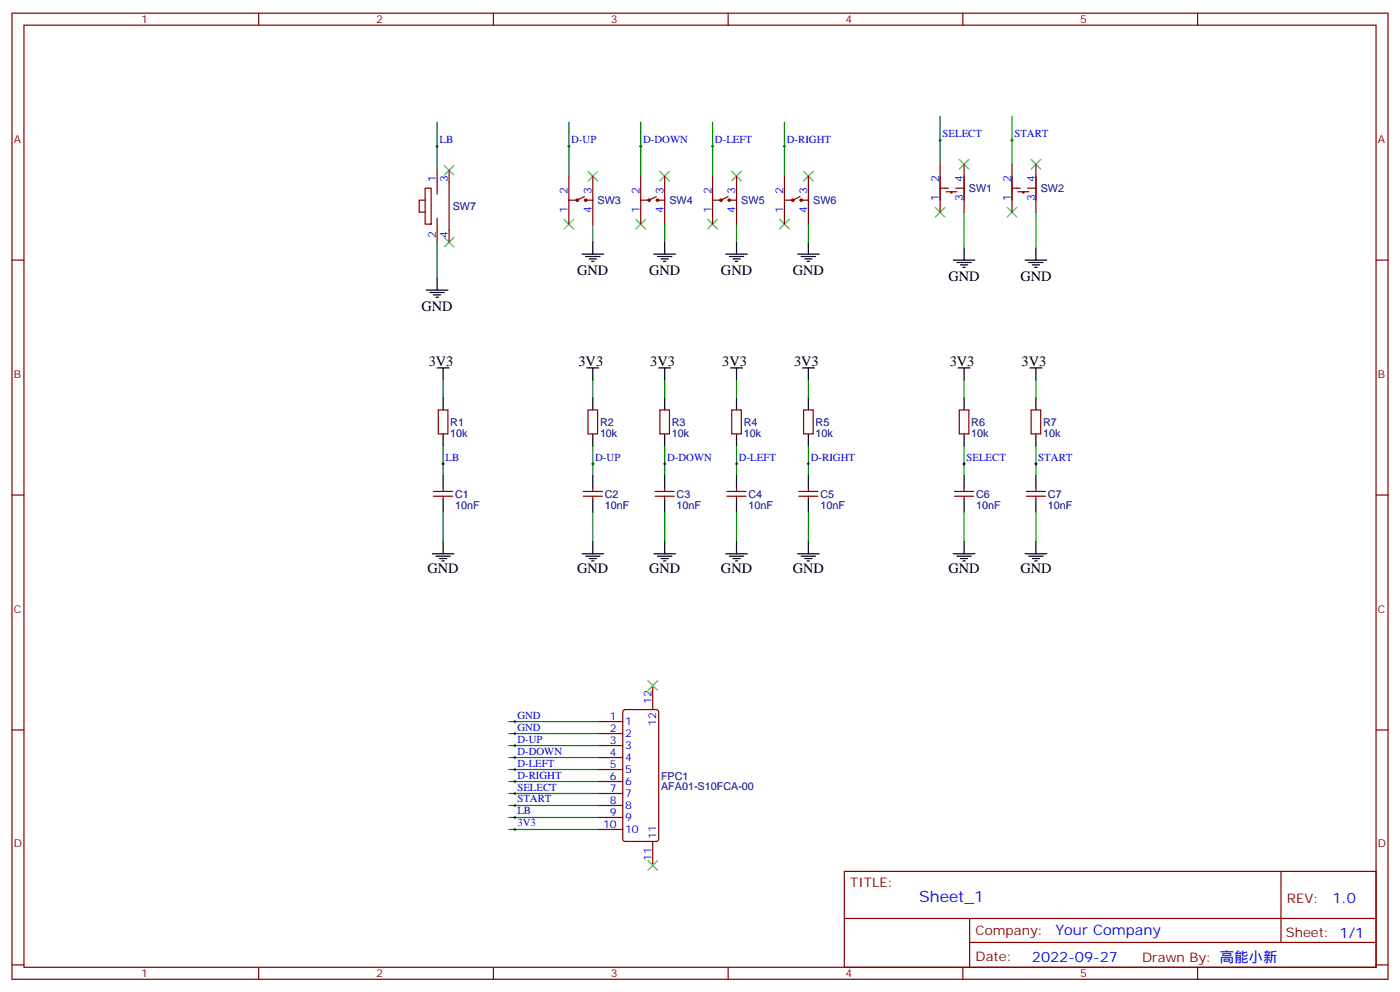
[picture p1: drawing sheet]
<svg xmlns="http://www.w3.org/2000/svg" width="412mm" height="292mm" viewBox="0 0 412 292" stroke-linecap="round" stroke-linejoin="round" font-family="sans-serif">
<g fill="none" stroke="#870000" stroke-width=".35">
<path d="M3.5 3.9h405.4v284.3h-405.4zM7.1 7.4h398.2v277.3h-398.2zM76.2 3.9v3.5M145.3 3.9v3.5M214.5 3.9v3.5M283.6 3.9v3.5M352.8 3.9v3.5M125.2 58.9h-1.7v3.5h1.7M125.2 55.4h1.8v10.6h-1.8zM128.8 50.1v7M132.3 50.1v21.2M167.6 51.9v14.1"/>
<path d="M172.2 57.9l-2.2 1h-2.4M172.2 58.9h2.4M174.6 51.9v14.1M188.7 51.9v14.1M193.3 57.9l-2.1 1h-2.5M193.3 58.9h2.5M195.8 51.9v14.1M209.9 51.9v14.1M214.5 57.9l-2.1 1h-2.5M214.5 58.9h2.5M217 51.9v14.1M231.1 51.9v14.1"/>
<path d="M235.7 57.9l-2.2 1h-2.4M235.7 58.9h2.4M238.1 51.9v14.1M276.9 48.3v14.1M276.9 55.4h2.5M278.7 56.4h3.2M280.1 56.4v.4h.4v-.4M281.5 55.4h2.5M284 48.3v14.1M298.1 55.4h2.5M298.1 48.3v14.1M299.9 56.4h3.1"/>
<path d="M301.3 56.4v.4h.3v-.4M302.7 55.4h2.5M305.2 48.3v14.1M3.5 76.6h3.6M128.8 64.2v7.1M405.3 76.6h3.6M129.1 120.6h2.8v7.1h-2.8zM173.2 120.6h2.8v7.1h-2.8zM194.4 120.6h2.8v7.1h-2.8zM215.5 120.6h2.9v7.1h-2.9zM236.7 120.6h2.8v7.1h-2.8zM282.6 120.6h2.8v7.1h-2.8z"/>
<path d="M303.7 120.6h2.9v7.1h-2.9zM3.5 145.7h3.6M127.7 146h5.6M127.7 144.6h5.6M130.5 143.6v1M130.5 146v1.1M171.8 146h5.6M171.8 144.6h5.6M174.6 143.6v1M174.6 146v1.1M193 146h5.6M193 144.6h5.6"/>
<path d="M195.8 143.6v1M195.8 146v1.1M214.1 146h5.7M214.1 144.6h5.7M217 143.6v1M217 146v1.1M235.3 146h5.6M235.3 144.6h5.6M238.1 143.6v1M238.1 146v1.1M281.2 146h5.6M281.2 144.6h5.6"/>
<path d="M284 143.6v1M284 146v1.1M302.3 146h5.7M302.3 144.6h5.7M305.2 143.6v1M305.2 146v1.1M405.3 145.7h3.6M3.5 214.8h3.6M176.4 212.4h7M176.4 215.9h7M176.4 219.4h7M183.7 209.1l.4-.3h9.2l.7 .5v37.6l-.4 .7h-9.5l-.6-.4-.1-37.7z"/>
<path d="M192.3 201.8v7M405.3 214.8h3.6M176.4 223h7M176.4 226.5h7M176.4 230h7M176.4 233.5h7M176.4 237.1h7M176.4 240.6h7M176.4 244.1h7M192.3 247.6v7.1M248.7 256.5h156.6v28.2h-156.6zM377.3 256.5v20.9"/>
<path d="M248.7 270.3h156.5M285.6 277.4h119.6M285.6 270.3v14.1M3.5 284h3.6M76.2 284.7v3.5M145.3 284.7v3.5M214.5 284.7v3.5M283.6 284.7v3.5M352.8 284.7v3.5M405.3 284h3.6"/>
<circle cx="170" cy="58.9" r=".35"/>
<circle cx="172.5" cy="58.9" r=".35"/>
<circle cx="191.2" cy="58.9" r=".35"/>
<circle cx="193.7" cy="58.9" r=".35"/>
<circle cx="212.4" cy="58.9" r=".35"/>
<circle cx="214.8" cy="58.9" r=".35"/>
<circle cx="233.5" cy="58.9" r=".35"/>
<circle cx="236" cy="58.9" r=".35"/>
</g>
<g fill="none" stroke="#3c3" stroke-width=".35">
<path d="M130.9 48.7l2.8 2.8M133.7 48.7l-2.8 2.8M173.2 50.4l2.8 2.9M176 50.4l-2.8 2.9M194.4 50.4l2.8 2.9M197.2 50.4l-2.8 2.9M215.5 50.4l2.9 2.9M218.4 50.4l-2.9 2.9M236.7 50.4l2.8 2.9M239.5 50.4l-2.8 2.9M282.6 46.9l2.8 2.8M285.4 46.9l-2.8 2.8"/>
<path d="M303.7 46.9l2.9 2.8M306.6 46.9l-2.9 2.8M130.9 69.8l2.8 2.9M133.7 69.8l-2.8 2.9M166.2 64.6l2.8 2.8M169 64.6l-2.8 2.8M187.3 64.6l2.8 2.8M190.1 64.6l-2.8 2.8M208.5 64.6l2.8 2.8M211.3 64.6l-2.8 2.8M229.7 64.6l2.8 2.8M232.5 64.6l-2.8 2.8"/>
<path d="M275.5 61l2.8 2.9M278.3 61l-2.8 2.9M296.7 61l2.8 2.9M299.5 61l-2.8 2.9M190.9 200.4l2.8 2.8M193.7 200.4l-2.8 2.8M190.9 253.3l2.8 2.8M193.7 253.3l-2.8 2.8"/>
</g>
<g fill="none" stroke="#000" stroke-width=".29">
<path d="M128.4 43h.7M128.8 42.7v.7M167.2 43h.7M167.6 42.7v.7M188.4 43h.7M188.7 42.7v.7M209.5 43h.8M209.9 42.7v.7M230.7 43h.7M231.1 42.7v.7M276.6 41.3h.7M276.9 40.9v.7"/>
<path d="M297.7 41.3h.7M298.1 40.9v.7M130.2 136.5h.7M130.5 136.2v.7M174.3 136.5h.7M174.6 136.2v.7M195.4 136.5h.7M195.8 136.2v.7M216.6 136.5h.7M217 136.2v.7M237.8 136.5h.7M238.1 136.2v.7"/>
<path d="M283.6 136.5h.7M284 136.2v.7M304.8 136.5h.7M305.2 136.2v.7M151.3 219.4h.7M151.3 215.9h.7M151.3 212.4h.7M151.7 212v.7M151.7 215.5v.8M151.7 219.1v.7M151.3 223h.7M151.3 226.5h.7"/>
<path d="M151.3 230h.7M151.3 237.1h.7M151.3 233.5h.7M151.7 222.6v.7M151.7 226.1v.7M151.7 229.7v.7M151.7 233.2v.7M151.7 236.7v.7M151.3 244.1h.7M151.3 240.6h.7M151.7 240.2v.7M151.7 243.8v.7"/>
</g>
<g fill="none" stroke="#000" stroke-width=".35">
<path d="M171.4 74.8h6.4M172.5 75.5h4.2M173.6 76.2h2.1M174.3 76.9h.7M174.6 71.3v3.5M192.6 74.8h6.4M193.7 75.5h4.2M194.7 76.2h2.1M195.4 76.9h.7M195.8 71.3v3.5M213.8 74.8h6.3M214.8 75.5h4.3"/>
<path d="M215.9 76.2h2.1M216.6 76.9h.7M217 71.3v3.5M234.9 74.8h6.4M236 75.5h4.2M237.1 76.2h2.1M237.8 76.9h.7M238.1 71.3v3.5M280.8 76.6h6.4M281.9 77.3h4.2M282.9 78h2.1M283.6 78.7h.7"/>
<path d="M284 73v3.6M302 76.6h6.3M303 77.3h4.3M304.1 78h2.1M304.8 78.7h.7M305.2 73v3.6M125.6 85.4h6.3M126.6 86.1h4.3M127.7 86.8h2.1M128.4 87.5h.7M128.8 81.8v3.6M128.8 108.3h3.5"/>
<path d="M130.5 108.3v3.5M130.5 117.1v3.5M172.9 108.3h3.5M174.6 108.3v3.5M174.6 117.1v3.5M194 108.3h3.6M195.8 108.3v3.5M195.8 117.1v3.5M215.2 108.3h3.5M217 108.3v3.5M217 117.1v3.5M236.4 108.3h3.5"/>
<path d="M238.1 108.3v3.5M238.1 117.1v3.5M282.2 108.3h3.6M284 108.3v3.5M284 117.1v3.5M303.4 108.3h3.5M305.2 108.3v3.5M305.2 117.1v3.5M130.5 127.7v3.5M174.6 127.7v3.5M195.8 127.7v3.5M217 127.7v3.5"/>
<path d="M238.1 127.7v3.5M284 127.7v3.5M305.2 127.7v3.5M130.5 140.1v3.5M130.5 147.1v3.5M130.5 159.5v3.5M174.6 140.1v3.5M174.6 147.1v3.5M174.6 159.5v3.5M195.8 140.1v3.5M195.8 147.1v3.5M195.8 159.5v3.5"/>
<path d="M217 140.1v3.5M217 147.1v3.5M217 159.5v3.5M238.1 140.1v3.5M238.1 147.1v3.5M238.1 159.5v3.5M284 140.1v3.5M284 147.1v3.5M284 159.5v3.5M305.2 140.1v3.5M305.2 147.1v3.5M305.2 159.5v3.5"/>
<path d="M127.4 163h6.3M128.4 163.7h4.2M129.5 164.4h2.1M130.2 165.1h.7M171.4 163h6.4M172.5 163.7h4.2M173.6 164.4h2.1M174.3 165.1h.7M192.6 163h6.4M193.7 163.7h4.2M194.7 164.4h2.1M195.4 165.1h.7"/>
<path d="M213.8 163h6.3M214.8 163.7h4.3M215.9 164.4h2.1M216.6 165.1h.7M234.9 163h6.4M236 163.7h4.2M237.1 164.4h2.1M237.8 165.1h.7M280.8 163h6.4M281.9 163.7h4.2M282.9 164.4h2.1M283.6 165.1h.7"/>
<path d="M302 163h6.3M303 163.7h4.3M304.1 164.4h2.1M304.8 165.1h.7"/>
</g>
<g fill="none" stroke="#008700" stroke-width=".35">
<path d="M128.8 36v14.1M167.6 36v15.9M188.7 36v15.9M209.9 36v15.9M231.1 36v15.9M276.9 34.2v14.1M298.1 34.2v14.1M128.8 71.3v10.5M174.6 66v5.3M195.8 66v5.3M217 66v5.3M238.1 66v5.3"/>
<path d="M284 62.4v10.6M305.2 62.4v10.6M130.5 111.8v5.3M174.6 111.8v5.3M195.8 111.8v5.3M217 111.8v5.3M238.1 111.8v5.3M284 111.8v5.3M305.2 111.8v5.3M130.5 131.2v8.9M174.6 131.2v8.9M195.8 131.2v8.9"/>
<path d="M217 131.2v8.9M238.1 131.2v8.9M284 131.2v8.9M305.2 131.2v8.9M130.5 150.6v8.9M174.6 150.6v8.9M195.8 150.6v8.9M217 150.6v8.9M238.1 150.6v8.9M284 150.6v8.9M305.2 150.6v8.9M149.9 212.4h26.5"/>
<path d="M149.9 215.9h26.5M149.9 219.4h26.5M149.9 223h26.5M149.9 230h26.5M149.9 226.5h26.5M149.9 237.1h26.5M149.9 233.5h26.5M149.9 244.1h26.5M149.9 240.6h26.5"/>
</g>
<text font-size="4.6" fill="#00f" x="270.8" y="265.5">Sheet_1</text>
<g font-size="4.2">
<text x="170" y="80.8">GND</text>
<text x="191.2" y="80.8">GND</text>
<text x="212.4" y="80.8">GND</text>
<text x="233.5" y="80.8">GND</text>
<text x="279.4" y="82.6">GND</text>
<text x="300.6" y="82.6">GND</text>
<text x="124.2" y="91.4">GND</text>
<text x="126.3" y="107.6">3V3</text>
<text x="170.4" y="107.6">3V3</text>
<text x="191.6" y="107.6">3V3</text>
<text x="212.7" y="107.6">3V3</text>
<text x="233.9" y="107.6">3V3</text>
<text x="279.8" y="107.6">3V3</text>
<text x="300.9" y="107.6">3V3</text>
<text x="125.9" y="168.6">GND</text>
<text x="170" y="168.6">GND</text>
<text x="191.2" y="168.6">GND</text>
<text x="212.4" y="168.6">GND</text>
<text x="233.5" y="168.6">GND</text>
<text x="279.4" y="168.6">GND</text>
<text x="300.6" y="168.6">GND</text>
</g>
<g font-size="4.2" fill="#00f">
<text x="392.5" y="265.7">1.0</text>
<text x="310.9" y="275.3">Your Company</text>
<text x="304" y="283.1">2022-09-27</text>
</g>
<g font-size="3.9" fill="#800">
<text x="250.5" y="261.1">TITLE:</text>
<text x="379.1" y="265.7">REV:</text>
<text x="287.4" y="275.3">Company:</text>
<text x="378.7" y="275.9">Sheet: 1/1</text>
<text x="287.4" y="282.9">Date:</text>
<text x="336.4" y="283">Drawn By: 高能小新</text>
</g>
<g font-size="3.2" fill="#800">
<text x="41.6" y="6.9">1</text>
<text x="110.8" y="6.9">2</text>
<text x="179.9" y="6.9">3</text>
<text x="249.1" y="6.9">4</text>
<text x="318.2" y="6.9">5</text>
<text x="4.1" y="42">A</text>
<text x="405.9" y="42">A</text>
<text x="4.1" y="111.1">B</text>
<text x="405.9" y="111.1">B</text>
<text x="4.1" y="180.3">C</text>
<text x="405.9" y="180.3">C</text>
<text x="4.1" y="249.4">D</text>
<text x="405.9" y="249.4">D</text>
<text x="41.6" y="287.7">1</text>
<text x="110.8" y="287.7">2</text>
<text x="179.9" y="287.7">3</text>
<text x="249.1" y="287.7">4</text>
<text x="318.2" y="287.7">5</text>
</g>
<g font-size="3.2" fill="#00f">
<text x="277.6" y="40.4">SELECT</text>
<text x="298.8" y="40.4">START</text>
<text x="129.5" y="42.2">LB</text>
<text x="168.3" y="42.2">D-UP</text>
<text x="189.4" y="42.2">D-DOWN</text>
<text x="210.6" y="42.2">D-LEFT</text>
<text x="231.8" y="42.2">D-RIGHT</text>
<text x="128.4" y="53.4" transform="rotate(-90 128.4 53.4)">1</text>
<text x="131.9" y="53.4" transform="rotate(-90 131.9 53.4)">3</text>
<text x="276.6" y="53.6" transform="rotate(-90 276.6 53.6)">2</text>
<text x="283.6" y="53.6" transform="rotate(-90 283.6 53.6)">4</text>
<text x="297.7" y="53.6" transform="rotate(-90 297.7 53.6)">2</text>
<text x="304.8" y="53.6" transform="rotate(-90 304.8 53.6)">4</text>
<text x="167.2" y="57.1" transform="rotate(-90 167.2 57.1)">2</text>
<text x="174.3" y="57.1" transform="rotate(-90 174.3 57.1)">3</text>
<text x="188.4" y="57.1" transform="rotate(-90 188.4 57.1)">2</text>
<text x="195.4" y="57.1" transform="rotate(-90 195.4 57.1)">3</text>
<text x="209.5" y="57.1" transform="rotate(-90 209.5 57.1)">2</text>
<text x="216.6" y="57.1" transform="rotate(-90 216.6 57.1)">3</text>
<text x="230.7" y="57.1" transform="rotate(-90 230.7 57.1)">2</text>
<text x="237.8" y="57.1" transform="rotate(-90 237.8 57.1)">3</text>
<text x="276.6" y="59.2" transform="rotate(-90 276.6 59.2)">1</text>
<text x="283.6" y="59.2" transform="rotate(-90 283.6 59.2)">3</text>
<text x="297.7" y="59.2" transform="rotate(-90 297.7 59.2)">1</text>
<text x="304.8" y="59.2" transform="rotate(-90 304.8 59.2)">3</text>
<text x="167.2" y="62.7" transform="rotate(-90 167.2 62.7)">1</text>
<text x="174.3" y="62.7" transform="rotate(-90 174.3 62.7)">4</text>
<text x="188.4" y="62.7" transform="rotate(-90 188.4 62.7)">1</text>
<text x="195.4" y="62.7" transform="rotate(-90 195.4 62.7)">4</text>
<text x="209.5" y="62.7" transform="rotate(-90 209.5 62.7)">1</text>
<text x="216.6" y="62.7" transform="rotate(-90 216.6 62.7)">4</text>
<text x="230.7" y="62.7" transform="rotate(-90 230.7 62.7)">1</text>
<text x="237.8" y="62.7" transform="rotate(-90 237.8 62.7)">4</text>
<text x="128.4" y="69.9" transform="rotate(-90 128.4 69.9)">2</text>
<text x="131.9" y="69.9" transform="rotate(-90 131.9 69.9)">4</text>
<text x="131.2" y="135.6">LB</text>
<text x="175.3" y="135.6">D-UP</text>
<text x="196.5" y="135.6">D-DOWN</text>
<text x="217.7" y="135.6">D-LEFT</text>
<text x="238.8" y="135.6">D-RIGHT</text>
<text x="284.7" y="135.6">SELECT</text>
<text x="305.9" y="135.6">START</text>
<text x="191.9" y="207.1" transform="rotate(-90 191.9 207.1)">12</text>
<text x="152.4" y="215">GND</text>
<text x="152.4" y="211.5">GND</text>
<text x="179.7" y="212">1</text>
<text x="179.7" y="215.5">2</text>
<text x="184.1" y="213.4">1</text>
<text x="193.3" y="213.6" transform="rotate(-90 193.3 213.6)">12</text>
<text x="152.4" y="218.5">D-UP</text>
<text x="179.7" y="219.1">3</text>
<text x="184.1" y="217">2</text>
<text x="184.1" y="220.5">3</text>
<text x="152.4" y="222.1">D-DOWN</text>
<text x="152.4" y="225.6">D-LEFT</text>
<text x="179.7" y="222.6">4</text>
<text x="179.7" y="226.1">5</text>
<text x="184.1" y="224">4</text>
<text x="184.1" y="227.5">5</text>
<text x="152.4" y="229.1">D-RIGHT</text>
<text x="152.4" y="232.7">SELECT</text>
<text x="179.7" y="229.7">6</text>
<text x="179.7" y="233.2">7</text>
<text x="184.1" y="231.1">6</text>
<text x="152.4" y="239.7">LB</text>
<text x="152.4" y="236.2">START</text>
<text x="179.7" y="236.7">8</text>
<text x="184.1" y="234.6">7</text>
<text x="184.1" y="238.1">8</text>
<text x="152.4" y="243.2">3V3</text>
<text x="177.6" y="243.8">10</text>
<text x="179.7" y="240.2">9</text>
<text x="184.1" y="241.7">9</text>
<text x="184.1" y="245.2">10</text>
<text x="193.3" y="246.9" transform="rotate(-90 193.3 246.9)">11</text>
<text x="191.9" y="253.4" transform="rotate(-90 191.9 253.4)">11</text>
</g>
<g font-size="3.2" fill="#000080">
<text x="285.4" y="56.6">SW1</text>
<text x="306.6" y="56.6">SW2</text>
<text x="133.4" y="61.8">SW7</text>
<text x="176" y="60.2">SW3</text>
<text x="197.2" y="60.2">SW4</text>
<text x="218.4" y="60.2">SW5</text>
<text x="239.5" y="60.2">SW6</text>
<text x="132.6" y="125.4">R1</text>
<text x="176.7" y="125.4">R2</text>
<text x="197.9" y="125.4">R3</text>
<text x="219.1" y="125.4">R4</text>
<text x="240.2" y="125.4">R5</text>
<text x="286.1" y="125.4">R6</text>
<text x="307.3" y="125.4">R7</text>
<text x="132.6" y="128.5">10k</text>
<text x="176.7" y="128.5">10k</text>
<text x="197.9" y="128.5">10k</text>
<text x="219.1" y="128.5">10k</text>
<text x="240.2" y="128.5">10k</text>
<text x="286.1" y="128.5">10k</text>
<text x="307.3" y="128.5">10k</text>
<text x="134.1" y="149.7">10nF</text>
<text x="134.1" y="146.6">C1</text>
<text x="178.2" y="149.7">10nF</text>
<text x="178.2" y="146.6">C2</text>
<text x="199.3" y="149.7">10nF</text>
<text x="199.3" y="146.6">C3</text>
<text x="220.5" y="149.7">10nF</text>
<text x="220.5" y="146.6">C4</text>
<text x="241.7" y="149.7">10nF</text>
<text x="241.7" y="146.6">C5</text>
<text x="287.5" y="149.7">10nF</text>
<text x="287.5" y="146.6">C6</text>
<text x="308.7" y="149.7">10nF</text>
<text x="308.7" y="146.6">C7</text>
<text x="194.7" y="232.6">AFA01-S10FCA-00</text>
<text x="194.7" y="229.4">FPC1</text>
</g>
</svg>
